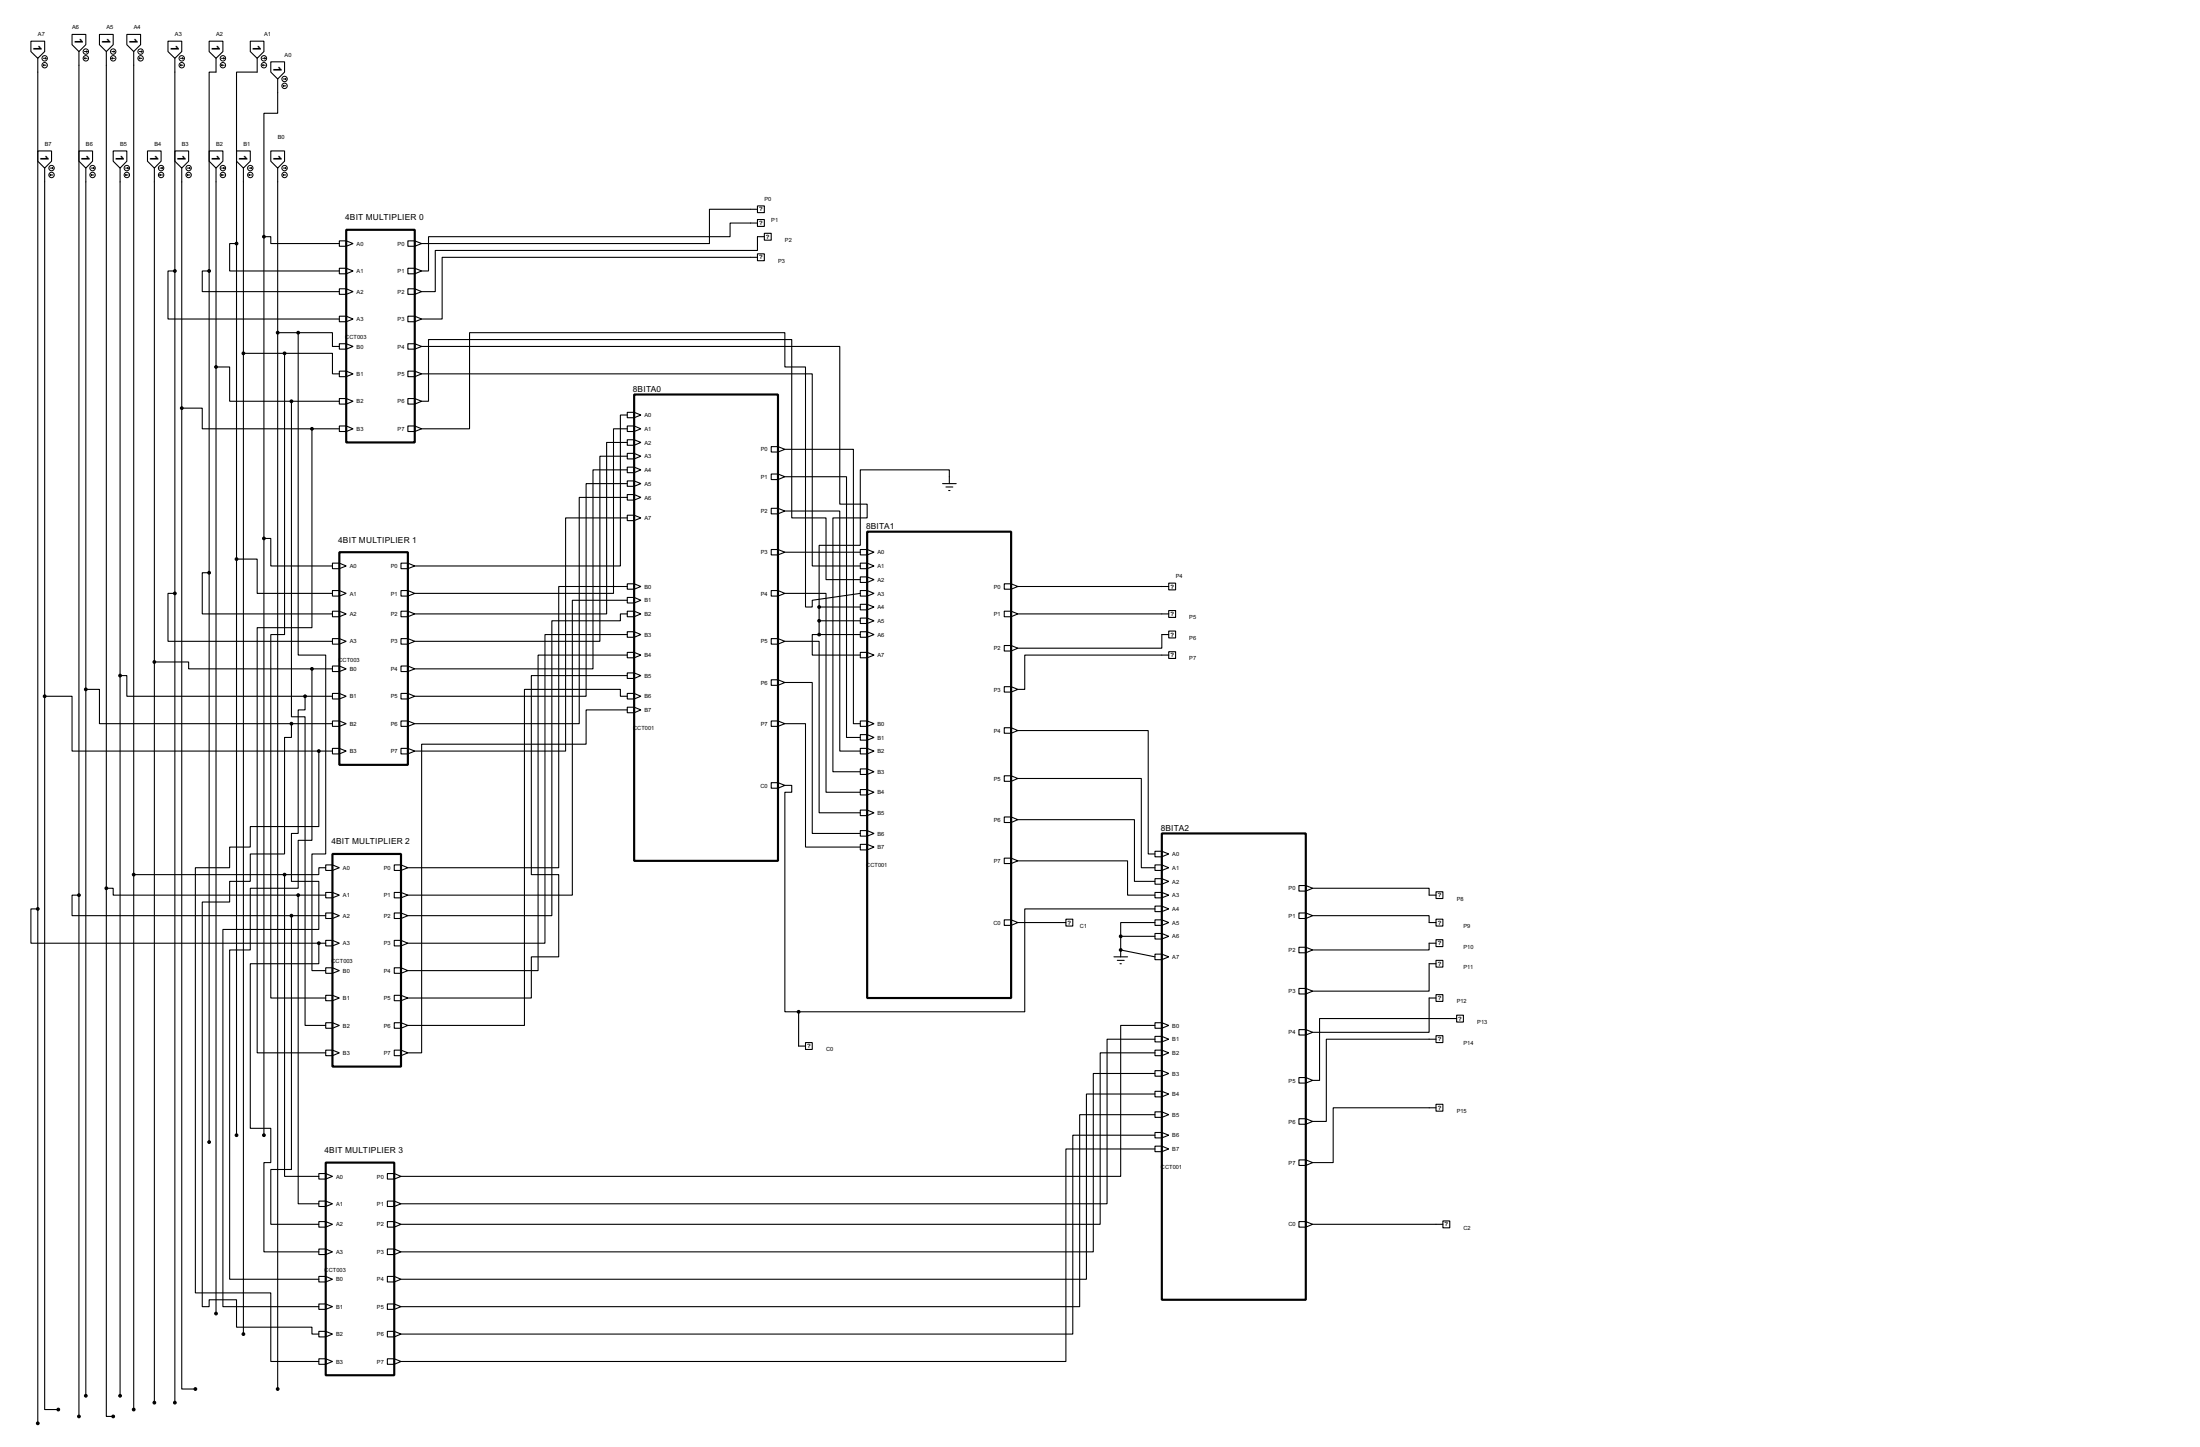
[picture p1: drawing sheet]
<svg xmlns="http://www.w3.org/2000/svg" width="815mm" height="536mm" viewBox="0 0 815 536" stroke-linecap="round" stroke-linejoin="round" font-family="sans-serif">
<g fill="none" stroke="#000" stroke-width=".4">
<path d="M11.5 15.3h5.1v3.8l-2.6 2.5-2.5-2.5zM26.7 12.8h5.1v3.8l-2.5 2.5-2.6-2.5zM29.3 19.1v505.5M36.9 12.8h5.1v3.8l-2.6 2.5-2.5-2.5zM39.4 19.1v309.9M47 12.8h5.1v3.8l-2.5 2.5-2.6-2.5zM49.6 19.1v502.9M62.3 15.3h5.1v3.8l-2.6 2.5-2.5-2.5zM77.5 15.3h5.1v3.8l-2.5 2.5-2.6-2.5zM92.8 15.3h5v3.8l-2.5 2.5-2.5-2.5zM14 21.6v505.5M64.8 21.6v497.9"/>
<path d="M80.1 21.6v5.1h-2.6v73.7M95.3 21.6v5.1h-7.6v63.5M100.4 22.9h5.1v3.8l-2.6 2.6-2.5-2.6zM102.9 29.3v12.7h-5.1v45.7M14 55.9h5.1v3.8l-2.5 2.6-2.6-2.6zM29.3 55.9h5v3.8l-2.5 2.6-2.5-2.6zM42 55.9h5v3.8l-2.5 2.6-2.5-2.6zM54.7 55.9h5v3.8l-2.5 2.6-2.5-2.6zM64.8 55.9h5.1v3.8l-2.5 2.6-2.6-2.6zM77.5 55.9h5.1v3.8l-2.5 2.6-2.6-2.6zM87.7 55.9h5.1v3.8l-2.6 2.6-2.5-2.6zM100.4 55.9h5.1v3.8l-2.6 2.6-2.5-2.6z"/>
<path d="M16.6 62.3v195.6M31.8 62.3v454.6M44.5 62.3v454.6M57.2 62.3v457.2M67.4 62.3v88.9M80.1 62.3v424.2M90.2 62.3v431.8M102.9 62.3v452.1M280.7 76.3h2.6v2.5h-2.6zM280.7 77.5h-17.8v12.7h-106.6M87.7 90.2h-2.6v10.2h40.7M87.7 90.2v330.2"/>
<path d="M97.8 87.7h2.6v2.5h25.4M97.8 87.7v332.7M125.8 99.4h2.5l2.6 1-2.6 1h-2.5zM125.8 89.2h2.5l2.6 1-2.6 1h-2.5zM128.3 89.2v2M128.3 99.4v2M151.2 89.2h2.5l2.6 1-2.6 1h-2.5zM151.2 99.4h2.5l2.6 1-2.6 1h-2.5zM153.7 89.2v2M153.7 99.4v2M280.7 81.3h2.6v2.6h-2.6zM280.7 94h2.6v2.6h-2.6z"/>
<path d="M280.7 82.6h-10.1v5.1h-111.8v12.7h-2.5M280.7 95.3h-116.8v22.9h-7.6M283.3 86.4h2.5v2.6h-2.5zM283.3 87.7h-2.6v5.1h-119.4v15.2h-5M64.8 100.4h-2.5v17.8h63.5M77.5 100.4h-2.5v7.6h50.8M77.5 100.4v322.6M125.8 117.1h2.5l2.6 1.1-2.6 1h-2.5zM125.8 107h2.5l2.6 1-2.6 1h-2.5zM128.3 107v2M128.3 117.1v2.1M151.2 107h2.5l2.6 1-2.6 1h-2.5z"/>
<path d="M151.2 117.1h2.5l2.6 1.1-2.6 1h-2.5zM153.7 107v2M153.7 117.1v2.1M80.1 135.9h5v12.7h22.9M90.2 130.9h15.3M102.9 123.2h7.6M105.5 130.9h17.7v7.6h2.6M105.5 130.9v104.1h-5.1v134.6h20.3M110.5 123.2h12.7v5.1h2.6M110.5 123.2v119.4h10.2v73.7h-5.1v43.2h5.1M125.8 137.5h2.5l2.6 1-2.6 1h-2.5zM125.8 127.3h2.5l2.6 1-2.6 1h-2.5z"/>
<path d="M128.3 127.3v2M128.3 137.5v2M151.2 127.3h2.5l2.6 1-2.6 1h-2.5zM151.2 137.5h2.5l2.6 1-2.6 1h-2.5zM153.7 127.3v2M153.7 137.5v2M156.3 128.3h154.9v58.4h10.2v5.1h-12.7v12.7h10.1M156.3 138.5h144.7v71.1h17.8M67.4 151.2v363.2h5M67.4 151.2h7.6v7.6h40.6M108 148.6v116.9h5.1v114.3h7.6M108 148.6h17.8"/>
<path d="M115.6 158.8v73.7h-20.3v157.4h25.4M115.6 158.8h10.2M125.8 157.8h2.5l2.6 1-2.6 1h-2.5zM125.8 147.6h2.5l2.6 1-2.6 1.1h-2.5zM128.3 147.6v2.1M128.3 157.8v2M151.2 147.6h2.5l2.6 1-2.6 1.1h-2.5zM151.2 157.8h2.5l2.6 1-2.6 1h-2.5zM153.7 147.6v2.1M153.7 157.8v2M156.3 148.6h2.5v-22.8h134.6v66h12.7v22.9h12.7M156.3 158.8h17.7v-35.6h116.9v12.7h7.6v88.9h2.5v-2.5l17.8-2.5"/>
<path d="M232.5 152.7h2.5l2.5 1-2.5 1h-2.5zM232.5 157.8h2.5l2.5 1-2.5 1h-2.5zM232.5 153.7h-2.6v55.9h-76.2M232.5 158.8h-5.1v61h-73.7M235 152.7v2M235 157.8v2M232.5 162.9h2.5l2.5 1-2.5 1h-2.5zM232.5 167.9h2.5l2.5 1.1-2.5 1h-2.5zM232.5 173h2.5l2.5 1-2.5 1.1h-2.5zM232.5 178.1h2.5l2.5 1-2.5 1h-2.5zM232.5 163.9h-7.7v63.5h-71.1M232.5 169h-10.2v68.5h-68.6"/>
<path d="M232.5 174h-12.7v73.7h-66.1M232.5 179.1h-15.3v78.8h-63.5M235 162.9v2M235 167.9v2.1M235 173v2.1M235 178.1v2M285.8 165.4h2.5l2.6 1-2.6 1h-2.5zM285.8 175.6h2.5l2.6 1-2.6 1h-2.5zM288.3 165.4v2M288.3 175.6v2M290.9 166.4h25.4v101.6h2.5M290.9 176.6h22.8v96.5h5.1"/>
<path d="M349.3 179.1h5.1M351.8 179.1v-5.1h-33v28h-15.2v22.8M97.8 199.4h2.6v10.2h22.8M232.5 183.2h2.5l2.5 1-2.5 1h-2.5zM232.5 190.8h2.5l2.5 1-2.5 1h-2.5zM232.5 184.2h-17.8v83.8h-61M232.5 191.8h-22.9v86.4h-55.9M235 183.2v2M235 190.8v2M285.8 188.3h2.5l2.6 1-2.6 1h-2.5zM288.3 188.3v2M290.9 189.3h20.3v88.9h7.6"/>
<path d="M350.6 180.4h2.5M351.6 181.7h.5M64.8 219.8h-2.5v17.7h60.9M77.5 212.1h-2.5v15.3h48.2M87.7 207.1h7.6v12.7h27.9M123.2 218.7h2.6l2.5 1.1-2.5 1h-2.6zM123.2 208.6h2.6l2.5 1-2.5 1h-2.6zM125.8 208.6v2M125.8 218.7v2.1M148.6 208.6h2.6l2.5 1-2.5 1h-2.6zM148.6 218.7h2.6l2.5 1.1-2.5 1h-2.6zM151.2 208.6v2"/>
<path d="M151.2 218.7v2.1M232.5 216.2h2.5l2.5 1-2.5 1h-2.5zM232.5 217.2h-25.4v104.2h-55.9M235 216.2v2M285.8 203.5h2.5l2.6 1-2.6 1h-2.5zM285.8 218.7h2.5l2.6 1.1-2.6 1h-2.5zM288.3 203.5v2M288.3 218.7v2.1M290.9 204.5h17.8v81.3h10.1M290.9 219.8h15.2v73.6h12.7M318.8 203.5h2.6l2.5 1-2.5 1h-2.6zM318.8 208.6h2.6l2.5 1-2.5 1h-2.6z"/>
<path d="M318.8 213.7h2.6l2.5 1-2.5 1h-2.6zM318.8 218.7h2.6l2.5 1.1-2.5 1h-2.6zM321.4 203.5v2M321.4 208.6v2M321.4 213.7v2M321.4 218.7v2.1M372.2 216.2h2.5l2.5 1-2.5 1h-2.5zM374.7 216.2v2M377.2 217.2h55.9M433.1 216h2.6v2.5h-2.6zM123.2 236.5h2.6l2.5 1-2.5 1.1h-2.6zM123.2 226.4h2.6l2.5 1-2.5 1h-2.6z"/>
<path d="M125.8 226.4v2M125.8 236.5v2.1M148.6 226.4h2.6l2.5 1-2.5 1h-2.6zM148.6 236.5h2.6l2.5 1-2.5 1.1h-2.6zM151.2 226.4v2M151.2 236.5v2.1M232.5 221.3h2.5l2.5 1-2.5 1h-2.5zM232.5 234h2.5l2.5 1-2.5 1h-2.5zM232.5 226.4h2.5l2.5 1-2.5 1h-2.5zM232.5 222.3h-20.4v109.2h-60.9M232.5 235h-30.5v114.3h-50.8M232.5 227.4h-2.6v2.5h-25.4v109.2h-53.3"/>
<path d="M235 221.3v2M235 226.4v2M235 234v2M285.8 236.5h2.5l2.6 1-2.6 1.1h-2.5zM288.3 236.5v2.1M290.9 237.5h12.7v63.5h15.2M303.6 235h-2.6v7.6h17.8M303.6 229.9h15.2M303.6 224.8v10.2M303.6 235h15.2M303.6 224.8h15.2M318.8 223.8h2.6l2.5 1-2.5 1.1h-2.6z"/>
<path d="M318.8 228.9h2.6l2.5 1-2.5 1h-2.6zM318.8 234h2.6l2.5 1-2.5 1h-2.6zM321.4 223.8v2.1M321.4 228.9v2M321.4 234v2M372.2 226.4h2.5l2.5 1-2.5 1h-2.5zM372.2 239.1h2.5l2.5 1-2.5 1h-2.5zM374.7 226.4v2M374.7 239.1v2M377.2 227.4h55.9M433.1 226.1h2.6v2.6h-2.6zM433.1 233.7h2.6v2.6h-2.6z"/>
<path d="M433.1 235h-2.5v5.1h-53.4M16.6 257.9v264.1h5M16.6 257.9h10.1v20.3h91.5M31.8 255.3h5.1v12.7h71.1M44.5 250.2h2.5v7.7h66.1M57.2 245.2h12.7v2.5h45.7M113.1 257.9v5h-2.6v45.8h-2.5v17.7h10.2v17.8h-35.6v139.7h35.6M113.1 257.9h10.1M115.6 247.7v63.5h-5.1v17.8h-17.7v22.8h-7.7v122h33.1M115.6 247.7h7.6M123.2 256.8h2.6l2.5 1.1-2.5 1h-2.6zM123.2 246.7h2.6l2.5 1-2.5 1h-2.6z"/>
<path d="M125.8 246.7v2M125.8 256.8v2.1M148.6 246.7h2.6l2.5 1-2.5 1h-2.6zM148.6 256.8h2.6l2.5 1.1-2.5 1h-2.6zM151.2 246.7v2M151.2 256.8v2.1M232.5 241.6h2.5l2.5 1-2.5 1h-2.5zM232.5 249.2h2.5l2.5 1-2.5 1.1h-2.5zM232.5 256.8h2.5l2.5 1.1-2.5 1h-2.5zM232.5 242.6h-33.1v116.9h-48.2M232.5 250.2h-35.6v73.7h10.2v30.5h-10.2v15.2h-45.7M232.5 257.9h-2.6v-2.6h-35.5v124.5h-43.2"/>
<path d="M235 241.6v2M235 249.2v2.1M235 256.8v2.1M285.8 251.8h2.5l2.6 1-2.6 1h-2.5zM288.3 251.8v2M290.9 252.8h10.1v55.9h17.8M318.8 241.6h2.6l2.5 1-2.5 1h-2.6zM321.4 241.6v2M372.2 254.3h2.5l2.5 1-2.5 1h-2.5zM374.7 254.3v2M433.1 241.4h2.6v2.5h-2.6zM433.1 242.6h-53.3v12.7h-2.6"/>
<path d="M108 268v5.1h-2.5v43.2h-12.7v10.1h-7.7v7.7h-10.1v149.8h2.5v-2.5h10.2v10.1h27.9v2.6h2.6M108 268h15.2M118.2 278.2v27.9h-25.4v7.6h-7.7v7.7h-12.7v157.4h28v25.4h17.8M118.2 278.2h5M123.2 277.2h2.6l2.5 1-2.5 1h-2.6zM123.2 267h2.6l2.5 1-2.5 1h-2.6zM125.8 267v2M125.8 277.2v2M148.6 267h2.6l2.5 1-2.5 1h-2.6zM148.6 277.2h2.6l2.5 1-2.5 1h-2.6zM151.2 267v2M151.2 277.2v2"/>
<path d="M232.5 261.9h2.5l2.5 1-2.5 1.1h-2.5zM232.5 262.9h-15.3v12.7h-60.9v114.3h-5.1M235 261.9v2.1M285.8 267h2.5l2.6 1-2.6 1h-2.5zM288.3 267v2M290.9 268h7.6v45.7h20.3M318.8 267h2.6l2.5 1-2.5 1h-2.6zM318.8 272.1h2.6l2.5 1-2.5 1h-2.6zM318.8 277.2h2.6l2.5 1-2.5 1h-2.6zM321.4 267v2M321.4 272.1v2M321.4 277.2v2"/>
<path d="M372.2 269.5h2.5l2.5 1.1-2.5 1h-2.5zM374.7 269.5v2.1M377.2 270.6h48.3v45.7h2.5M285.8 289.9h2.5l2.6 1-2.6 1h-2.5zM288.3 289.9v2M290.9 290.9h2.5v2.5h-2.5v81.3h5.1M318.8 284.8h2.6l2.5 1-2.5 1h-2.6zM318.8 292.4h2.6l2.5 1-2.5 1h-2.6zM321.4 284.8v2M321.4 292.4v2M372.2 287.3h2.5l2.5 1-2.5 1.1h-2.5zM374.7 287.3v2.1"/>
<path d="M377.2 288.3h45.8v33.1h5M318.8 300h2.6l2.5 1-2.5 1.1h-2.6zM318.8 307.6h2.6l2.5 1.1-2.5 1h-2.6zM318.8 312.7h2.6l2.5 1-2.5 1.1h-2.6zM321.4 300v2.1M321.4 307.6v2.1M321.4 312.7v2.1M372.2 302.6h2.5l2.5 1-2.5 1h-2.5zM372.2 317.8h2.5l2.5 1-2.5 1h-2.5zM374.7 302.6v2M374.7 317.8v2M377.2 303.6h43.2v22.8h7.6"/>
<path d="M377.2 318.8h40.7v12.7h10.1M428 315.3h2.6l2.5 1-2.5 1h-2.6zM430.6 315.3v2M14 336.6h-2.5v12.7h106.7M29.3 331.5h-2.6v7.6h81.3M39.4 329v195.6h2.6M39.4 329h2.6v2.5h68.5M49.6 323.9h55.9M105.5 323.9v111.8h12.7M108 339.1v94h-7.6v20.3h17.8M108 339.1h12.7M110.5 331.5v114.3h7.7"/>
<path d="M110.5 331.5h10.2M120.7 338.1h2.5l2.6 1-2.6 1.1h-2.5zM120.7 330.5h2.5l2.6 1-2.6 1h-2.5zM120.7 320.3h2.5l2.6 1.1-2.6 1h-2.5zM120.7 321.4h-2.5v2.5h-12.7M123.2 320.3v2.1M123.2 330.5v2M123.2 338.1v2.1M146.1 320.3h2.5l2.6 1.1-2.6 1h-2.5zM146.1 330.5h2.5l2.6 1-2.6 1h-2.5zM146.1 338.1h2.5l2.6 1-2.6 1.1h-2.5zM148.6 320.3v2.1"/>
<path d="M148.6 330.5v2M148.6 338.1v2.1M428 320.3h2.6l2.5 1.1-2.5 1h-2.6zM428 325.4h2.6l2.5 1-2.5 1.1h-2.6zM428 330.5h2.6l2.5 1-2.5 1h-2.6zM428 335.6h2.6l2.5 1-2.5 1h-2.6zM428 336.6h-48.2v38.1h-83.8M430.6 320.3v2.1M430.6 325.4v2.1M430.6 330.5v2M430.6 335.6v2M481.4 328h2.5l2.6 1-2.6 1h-2.5z"/>
<path d="M481.4 338.1h2.5l2.6 1-2.6 1.1h-2.5zM483.9 328v2M483.9 338.1v2.1M486.5 329h43.1v2.5h2.6M486.5 339.1h43.1v2.6h2.6M532.2 330.3h2.5v2.5h-2.5zM118.2 349.3v7.6h-25.4v61h7.6v12.7h-2.6v33h20.4M118.2 349.3h2.5M120.7 358.4h2.5l2.6 1.1-2.6 1h-2.5zM120.7 348.3h2.5l2.6 1-2.6 1h-2.5zM123.2 348.3v2M123.2 358.4v2.1"/>
<path d="M146.1 348.3h2.5l2.6 1-2.6 1h-2.5zM146.1 358.4h2.5l2.6 1.1-2.6 1h-2.5zM148.6 348.3v2M148.6 358.4v2.1M372.2 340.7h2.5l2.5 1-2.5 1h-2.5zM374.7 340.7v2M377.2 341.7h17.8M395 340.4h2.6v2.6h-2.6zM412.8 354.4h5.1M414.1 355.7h2.5M415.1 356.9h.5M415.3 346.8h12.7"/>
<path d="M415.3 346.8v7.6M415.3 351.8l12.7 2.6M428 340.7h2.6l2.5 1-2.5 1h-2.6zM428 345.7h2.6l2.5 1.1-2.5 1h-2.6zM428 353.4h2.6l2.5 1-2.5 1h-2.6zM428 341.7h-12.7v5.1M430.6 340.7v2M430.6 345.7v2.1M430.6 353.4v2M481.4 350.8h2.5l2.6 1-2.6 1.1h-2.5zM483.9 350.8v2.1M532.2 340.4h2.5v2.6h-2.5z"/>
<path d="M532.2 348h2.5v2.6h-2.5zM532.2 355.7h2.5v2.5h-2.5zM532.2 349.3h-2.6v2.5h-43.1M532.2 356.9h-2.6v10.2h-43.1M120.7 378.8h2.5l2.6 1-2.6 1h-2.5zM120.7 368.6h2.5l2.6 1-2.6 1h-2.5zM123.2 368.6v2M123.2 378.8v2M146.1 368.6h2.5l2.6 1-2.6 1h-2.5zM146.1 378.8h2.5l2.6 1-2.6 1h-2.5zM148.6 368.6v2M148.6 378.8v2"/>
<path d="M296 374.7v12.7h2.5M428 378.8h2.6l2.5 1-2.5 1h-2.6zM428 379.8h-12.7v55.9h-266.7M430.6 378.8v2M481.4 366.1h2.5l2.6 1-2.6 1h-2.5zM483.9 366.1v2M532.2 368.4h2.5v2.5h-2.5zM532.2 369.6h-2.6v12.7h-43.1M539.8 376h2.5v2.5h-2.5zM539.8 377.2h-50.8v22.9h-2.5M120.7 388.9h2.5l2.6 1-2.6 1.1h-2.5zM123.2 388.9v2.1"/>
<path d="M146.1 388.9h2.5l2.6 1-2.6 1.1h-2.5zM148.6 388.9v2.1M298.5 386.1h2.5v2.6h-2.5zM428 383.8h2.6l2.5 1.1-2.5 1h-2.6zM428 396.5h2.6l2.5 1.1-2.5 1h-2.6zM428 388.9h2.6l2.5 1-2.5 1.1h-2.6zM428 384.9h-17.7v60.9h-261.7M428 397.6h-22.8v66h-256.6M428 389.9h-20.3v63.5h-259.1M430.6 383.8v2.1M430.6 388.9v2.1M430.6 396.5v2.1"/>
<path d="M481.4 381.3h2.5l2.6 1-2.6 1h-2.5zM481.4 399.1h2.5l2.6 1-2.6 1h-2.5zM483.9 381.3v2M483.9 399.1v2M532.2 383.6h2.5v2.5h-2.5zM532.2 384.9h-40.7v30.4h-5M428 404.2h2.6l2.5 1-2.5 1h-2.6zM428 411.8h2.6l2.5 1-2.5 1h-2.6zM428 419.4h2.6l2.5 1-2.5 1h-2.6zM428 405.2h-25.4v68.6h-254M428 412.8h-27.9v71.1h-251.5M430.6 404.2v2"/>
<path d="M430.6 411.8v2M430.6 419.4v2M481.4 414.3h2.5l2.6 1-2.6 1.1h-2.5zM483.9 414.3v2.1M532.2 409h2.5v2.5h-2.5zM532.2 410.3h-38.1v20.3h-7.6M118.2 434.6h2.5l2.5 1.1-2.5 1h-2.5zM120.7 434.6v2.1M143.6 434.6h2.5l2.5 1.1-2.5 1h-2.5zM146.1 434.6v2.1M428 424.5h2.6l2.5 1-2.5 1h-2.6zM428 420.4h-30.4v73.7h-249"/>
<path d="M428 425.5h-33v78.7h-246.4M430.6 424.5v2M481.4 429.6h2.5l2.6 1-2.6 1h-2.5zM483.9 429.6v2M118.2 452.4h2.5l2.5 1-2.5 1.1h-2.5zM118.2 444.8h2.5l2.5 1-2.5 1h-2.5zM120.7 444.8v2M120.7 452.4v2.1M143.6 444.8h2.5l2.5 1-2.5 1h-2.5zM143.6 452.4h2.5l2.5 1-2.5 1.1h-2.5zM146.1 444.8v2M146.1 452.4v2.1"/>
<path d="M481.4 452.4h2.5l2.6 1-2.6 1.1h-2.5zM483.9 452.4v2.1M486.5 453.4h48.2M534.7 452.2h2.6v2.5h-2.6zM118.2 472.7h2.5l2.5 1.1-2.5 1h-2.5zM118.2 462.6h2.5l2.5 1-2.5 1h-2.5zM120.7 462.6v2M120.7 472.7v2.1M143.6 462.6h2.5l2.5 1-2.5 1h-2.5zM143.6 472.7h2.5l2.5 1.1-2.5 1h-2.5zM146.1 462.6v2M146.1 472.7v2.1"/>
<path d="M118.2 493.1h2.5l2.5 1-2.5 1h-2.5zM118.2 482.9h2.5l2.5 1-2.5 1h-2.5zM120.7 482.9v2M120.7 493.1v2M143.6 482.9h2.5l2.5 1-2.5 1h-2.5zM143.6 493.1h2.5l2.5 1-2.5 1h-2.5zM146.1 482.9v2M146.1 493.1v2M118.2 503.2h2.5l2.5 1-2.5 1.1h-2.5zM120.7 503.2v2.1M143.6 503.2h2.5l2.5 1-2.5 1.1h-2.5zM146.1 503.2v2.1"/>
</g>
<circle cx="415.3" cy="351.8" r=".2" fill="#000"/>
<path d="M128.3 85.1h25.4v78.8h-25.4zM235 146.1h53.3v172.7h-53.3zM321.4 196.9h53.3v172.7h-53.3zM125.8 204.5h25.4v78.8h-25.4zM123.2 316.3h25.4v78.7h-25.4zM430.6 308.7h53.3v172.7h-53.3zM120.7 430.6h25.4v78.7h-25.4z" fill="none" stroke="#000" stroke-width=".8"/>
<g fill="#000" stroke="#000" stroke-width=".4">
<circle cx="87.6" cy="90.2" r=".5"/>
<circle cx="97.8" cy="87.7" r=".5"/>
<circle cx="64.8" cy="100.4" r=".5"/>
<circle cx="77.5" cy="100.4" r=".5"/>
<circle cx="80" cy="135.9" r=".5"/>
<circle cx="90.2" cy="130.9" r=".5"/>
<circle cx="102.9" cy="123.2" r=".5"/>
<circle cx="105.4" cy="130.9" r=".5"/>
<circle cx="110.5" cy="123.2" r=".5"/>
<circle cx="67.3" cy="151.2" r=".5"/>
<circle cx="108" cy="148.6" r=".5"/>
<circle cx="115.6" cy="158.8" r=".5"/>
<circle cx="97.8" cy="199.4" r=".5"/>
<circle cx="64.8" cy="219.8" r=".5"/>
<circle cx="77.5" cy="212.1" r=".5"/>
<circle cx="87.6" cy="207.1" r=".5"/>
<circle cx="303.5" cy="235" r=".5"/>
<circle cx="303.5" cy="229.9" r=".5"/>
<circle cx="303.5" cy="224.8" r=".5"/>
<circle cx="16.5" cy="257.9" r=".5"/>
<circle cx="31.8" cy="255.3" r=".5"/>
<circle cx="44.5" cy="250.2" r=".5"/>
<circle cx="57.2" cy="245.2" r=".5"/>
<circle cx="113" cy="257.9" r=".5"/>
<circle cx="115.6" cy="247.7" r=".5"/>
<circle cx="108" cy="268" r=".5"/>
<circle cx="118.1" cy="278.2" r=".5"/>
<circle cx="14" cy="336.6" r=".5"/>
<circle cx="29.2" cy="331.5" r=".5"/>
<circle cx="39.4" cy="329" r=".5"/>
<circle cx="49.5" cy="323.9" r=".5"/>
<circle cx="105.4" cy="323.9" r=".5"/>
<circle cx="108" cy="339.1" r=".5"/>
<circle cx="110.5" cy="331.5" r=".5"/>
<circle cx="118.1" cy="349.3" r=".5"/>
<circle cx="415.3" cy="346.8" r=".5"/>
<circle cx="415.3" cy="351.8" r=".5"/>
<circle cx="295.9" cy="374.7" r=".5"/>
<circle cx="77.5" cy="423" r=".5"/>
<circle cx="87.6" cy="420.4" r=".5"/>
<circle cx="97.8" cy="420.4" r=".5"/>
<circle cx="80" cy="486.5" r=".5"/>
<circle cx="90.2" cy="494.1" r=".5"/>
<circle cx="31.8" cy="516.9" r=".5"/>
<circle cx="44.5" cy="516.9" r=".5"/>
<circle cx="57.2" cy="519.5" r=".5"/>
<circle cx="64.8" cy="519.5" r=".5"/>
<circle cx="72.4" cy="514.4" r=".5"/>
<circle cx="102.9" cy="514.4" r=".5"/>
<circle cx="14" cy="527.1" r=".5"/>
<circle cx="21.6" cy="522" r=".5"/>
<circle cx="29.2" cy="524.6" r=".5"/>
<circle cx="41.9" cy="524.6" r=".5"/>
<circle cx="49.5" cy="522" r=".5"/>
</g>
<g fill="none" stroke="#000" stroke-width=".37">
<path d="M31.3 19.1h1M32.1 18.9l.2 .2M32.3 19.1l-.2 .3M41.5 19.1h1M42.2 18.9l.3 .2M42.5 19.1l-.3 .3M51.6 19.1h1M52.4 18.9l.2 .2M52.6 19.1l-.2 .3M16.1 21.6h1M16.1 24.2h1M16.1 24.2l.2 .2"/>
<path d="M16.3 23.9l-.2 .3M16.8 21.4l.3 .2M17.1 21.6l-.3 .3M31.3 21.6h1M31.3 21.6l.3 .3M31.6 21.4l-.3 .2M41.5 21.6h1M41.5 21.6l.2 .3M41.7 21.4l-.2 .2M51.6 21.6h1M51.6 21.6l.3 .3M51.9 21.4l-.3 .2"/>
<path d="M66.9 21.6h1M66.9 24.2h1M66.9 24.2l.2 .2M67.1 23.9l-.2 .3M67.6 21.4l.3 .2M67.9 21.6l-.3 .3M82.1 21.6h1M82.1 24.2h1M82.1 24.2l.3 .2M82.4 23.9l-.3 .3M82.9 21.4l.2 .2M83.1 21.6l-.2 .3"/>
<path d="M97.3 24.2l.3 .2M97.3 21.6h1.1M97.3 24.2h1.1M97.6 23.9l-.3 .3M98.1 21.4l.3 .2M98.4 21.6l-.3 .3M105 29.3h1M105 31.8l.2 .3M105 31.8h1M105.2 31.6l-.2 .2M105.7 29l.3 .3M106 29.3l-.3 .2"/>
<path d="M18.6 62.3h1M18.6 64.8l.3 .3M18.6 64.8h1M18.9 64.6l-.3 .2M19.4 62l.2 .3M19.6 62.3l-.2 .2M33.8 62.3h1.1M33.8 64.8h1.1M33.8 64.8l.3 .3M34.1 64.6l-.3 .2M34.6 62l.3 .3M34.9 62.3l-.3 .2"/>
<path d="M46.5 62.3h1.1M46.5 64.8h1.1M46.5 64.8l.3 .3M46.8 64.6l-.3 .2M47.3 62l.3 .3M47.6 62.3l-.3 .2M59.2 62.3h1.1M59.2 64.8h1.1M59.2 64.8l.3 .3M59.5 64.6l-.3 .2M60 62l.3 .3M60.3 62.3l-.3 .2"/>
<path d="M69.4 62.3h1M69.4 64.8h1M69.4 64.8l.3 .3M69.7 64.6l-.3 .2M70.2 62l.2 .3M70.4 62.3l-.2 .2M82.1 62.3h1M82.1 64.8h1M82.1 64.8l.3 .3M82.4 64.6l-.3 .2M82.9 62l.2 .3M83.1 62.3l-.2 .2"/>
<path d="M92.3 62.3h1M92.3 64.8h1M92.3 64.8l.2 .3M92.5 64.6l-.2 .2M93 62l.3 .3M93.3 62.3l-.3 .2M105 62.3h1M105 64.8h1M105 64.8l.2 .3M105.2 64.6l-.2 .2M105.7 62l.3 .3M106 62.3l-.3 .2"/>
<circle cx="31.8" cy="19.1" r="1"/>
<circle cx="41.9" cy="19.1" r="1"/>
<circle cx="52.1" cy="19.1" r="1"/>
<circle cx="16.5" cy="21.6" r="1"/>
<circle cx="16.5" cy="24.2" r="1"/>
<circle cx="31.8" cy="21.6" r="1"/>
<circle cx="41.9" cy="21.6" r="1"/>
<circle cx="52.1" cy="21.6" r="1"/>
<circle cx="67.3" cy="24.2" r="1"/>
<circle cx="67.3" cy="21.6" r="1"/>
<circle cx="82.6" cy="21.6" r="1"/>
<circle cx="82.6" cy="24.2" r="1"/>
<circle cx="97.8" cy="21.6" r="1"/>
<circle cx="97.8" cy="24.2" r="1"/>
<circle cx="105.4" cy="31.8" r="1"/>
<circle cx="105.4" cy="29.3" r="1"/>
<circle cx="19.1" cy="64.8" r="1"/>
<circle cx="19.1" cy="62.3" r="1"/>
<circle cx="34.3" cy="62.3" r="1"/>
<circle cx="34.3" cy="64.8" r="1"/>
<circle cx="47" cy="62.3" r="1"/>
<circle cx="47" cy="64.8" r="1"/>
<circle cx="59.7" cy="64.8" r="1"/>
<circle cx="59.7" cy="62.3" r="1"/>
<circle cx="69.9" cy="64.8" r="1"/>
<circle cx="69.9" cy="62.3" r="1"/>
<circle cx="82.6" cy="62.3" r="1"/>
<circle cx="82.6" cy="64.8" r="1"/>
<circle cx="92.7" cy="62.3" r="1"/>
<circle cx="92.7" cy="64.8" r="1"/>
<circle cx="105.4" cy="62.3" r="1"/>
<circle cx="105.4" cy="64.8" r="1"/>
</g>
<g font-size="4.8">
<text x="12.4" y="16.7" transform="rotate(90 12.4 16.7)">1</text>
<text x="27.7" y="14.1" transform="rotate(90 27.7 14.1)">1</text>
<text x="37.9" y="14.1" transform="rotate(90 37.9 14.1)">1</text>
<text x="48" y="14.1" transform="rotate(90 48 14.1)">1</text>
<text x="63.3" y="16.7" transform="rotate(90 63.3 16.7)">1</text>
<text x="78.5" y="16.6" transform="rotate(90 78.5 16.6)">1</text>
<text x="93.8" y="16.7" transform="rotate(90 93.8 16.7)">1</text>
<text x="101.4" y="24.3" transform="rotate(90 101.4 24.3)">1</text>
<text x="15" y="57.3" transform="rotate(90 15 57.3)">1</text>
<text x="30.3" y="57.3" transform="rotate(90 30.3 57.3)">1</text>
<text x="43" y="57.3" transform="rotate(90 43 57.3)">1</text>
<text x="55.7" y="57.3" transform="rotate(90 55.7 57.3)">1</text>
<text x="65.8" y="57.3" transform="rotate(90 65.8 57.3)">1</text>
<text x="78.5" y="57.3" transform="rotate(90 78.5 57.3)">1</text>
<text x="88.7" y="57.3" transform="rotate(90 88.7 57.3)">1</text>
<text x="101.4" y="57.3" transform="rotate(90 101.4 57.3)">1</text>
</g>
<g font-size="3.5">
<text x="127.9" y="81.6">4BIT MULTIPLIER 0</text>
<text x="234.6" y="145.1">8BITA0</text>
<text x="321" y="195.9">8BITA1</text>
<text x="125.4" y="201">4BIT MULTIPLIER 1</text>
<text x="430.2" y="307.7">8BITA2</text>
<text x="122.8" y="312.7">4BIT MULTIPLIER 2</text>
<text x="120.3" y="427">4BIT MULTIPLIER 3</text>
</g>
<g font-size="2.5">
<text x="281.3" y="78.3">?</text>
<text x="281.3" y="83.4">?</text>
<text x="283.9" y="88.4">?</text>
<text x="281.3" y="96.1">?</text>
<text x="433.7" y="218">?</text>
<text x="433.7" y="228.2">?</text>
<text x="433.7" y="235.8">?</text>
<text x="433.7" y="243.4">?</text>
<text x="532.8" y="332.3">?</text>
<text x="395.6" y="342.5">?</text>
<text x="532.8" y="342.5">?</text>
<text x="532.8" y="350.1">?</text>
<text x="532.8" y="357.7">?</text>
<text x="532.8" y="370.4">?</text>
<text x="540.4" y="378">?</text>
<text x="299.1" y="388.2">?</text>
<text x="532.8" y="385.7">?</text>
<text x="532.8" y="411.1">?</text>
<text x="535.3" y="454.2">?</text>
</g>
<g font-size="2.4">
<text x="26.7" y="10.9">A6</text>
<text x="39.4" y="10.9">A5</text>
<text x="49.6" y="10.9">A4</text>
<text x="14" y="13.4">A7</text>
<text x="64.8" y="13.4">A3</text>
<text x="80.1" y="13.4">A2</text>
<text x="97.8" y="13.4">A1</text>
<text x="105.5" y="21.1">A0</text>
<text x="102.9" y="51.5">B0</text>
<text x="16.6" y="54.1">B7</text>
<text x="31.8" y="54.1">B6</text>
<text x="44.5" y="54.1">B5</text>
<text x="57.2" y="54.1">B4</text>
<text x="67.4" y="54.1">B3</text>
<text x="80.1" y="54.1">B2</text>
<text x="90.2" y="54.1">B1</text>
<text x="283.3" y="74.4">P0</text>
<text x="285.8" y="82">P1</text>
<text x="290.9" y="89.6">P2</text>
<text x="132.1" y="91">A0</text>
<text x="147.3" y="91">P0</text>
<text x="132.1" y="101.1">A1</text>
<text x="147.3" y="101.1">P1</text>
<text x="288.3" y="97.3">P3</text>
<text x="132.1" y="108.8">A2</text>
<text x="147.3" y="108.8">P2</text>
<text x="132.1" y="119">A3</text>
<text x="147.3" y="119">P3</text>
<text x="127.9" y="125.6">CCT003</text>
<text x="132.1" y="129.1">B0</text>
<text x="147.3" y="129.1">P4</text>
<text x="132.1" y="139.2">B1</text>
<text x="147.3" y="139.2">P5</text>
<text x="132.1" y="149.4">B2</text>
<text x="147.3" y="149.4">P6</text>
<text x="238.8" y="154.5">A0</text>
<text x="132.1" y="159.6">B3</text>
<text x="147.3" y="159.6">P7</text>
<text x="238.8" y="159.6">A1</text>
<text x="238.8" y="164.6">A2</text>
<text x="281.9" y="167.2">P0</text>
<text x="238.8" y="169.8">A3</text>
<text x="238.8" y="174.8">A4</text>
<text x="238.8" y="179.9">A5</text>
<text x="281.9" y="177.4">P1</text>
<text x="238.8" y="185">A6</text>
<text x="281.9" y="190.1">P2</text>
<text x="238.8" y="192.6">A7</text>
<text x="281.9" y="205.3">P3</text>
<text x="325.2" y="205.3">A0</text>
<text x="129.6" y="210.4">A0</text>
<text x="144.8" y="210.4">P0</text>
<text x="325.2" y="210.4">A1</text>
<text x="325.2" y="215.5">A2</text>
<text x="435.7" y="214.1">P4</text>
<text x="129.6" y="220.6">A1</text>
<text x="144.8" y="220.6">P1</text>
<text x="238.8" y="218">B0</text>
<text x="281.9" y="220.6">P4</text>
<text x="325.2" y="220.6">A3</text>
<text x="368.3" y="218">P0</text>
<text x="238.8" y="223.1">B1</text>
<text x="325.2" y="225.6">A4</text>
<text x="129.6" y="228.2">A2</text>
<text x="144.8" y="228.2">P2</text>
<text x="238.8" y="228.2">B2</text>
<text x="325.2" y="230.7">A5</text>
<text x="368.3" y="228.2">P1</text>
<text x="440.7" y="229.4">P5</text>
<text x="129.6" y="238.3">A3</text>
<text x="144.8" y="238.3">P3</text>
<text x="238.8" y="235.8">B3</text>
<text x="281.9" y="238.3">P5</text>
<text x="325.2" y="235.8">A6</text>
<text x="440.7" y="237">P6</text>
<text x="125.4" y="245">CCT003</text>
<text x="238.8" y="243.4">B4</text>
<text x="325.2" y="243.4">A7</text>
<text x="368.3" y="240.9">P2</text>
<text x="440.7" y="244.6">P7</text>
<text x="129.6" y="248.5">B0</text>
<text x="144.8" y="248.5">P4</text>
<text x="238.8" y="251">B5</text>
<text x="281.9" y="253.6">P6</text>
<text x="368.3" y="256.1">P3</text>
<text x="129.6" y="258.7">B1</text>
<text x="144.8" y="258.7">P5</text>
<text x="238.8" y="258.7">B6</text>
<text x="238.8" y="263.7">B7</text>
<text x="129.6" y="268.8">B2</text>
<text x="144.8" y="268.8">P6</text>
<text x="281.9" y="268.8">P7</text>
<text x="325.2" y="268.8">B0</text>
<text x="234.6" y="270.4">CCT001</text>
<text x="325.2" y="273.9">B1</text>
<text x="368.3" y="271.4">P4</text>
<text x="129.6" y="279">B3</text>
<text x="144.8" y="279">P7</text>
<text x="325.2" y="279">B2</text>
<text x="325.2" y="286.6">B3</text>
<text x="281.8" y="291.7">C0</text>
<text x="368.3" y="289.1">P5</text>
<text x="325.2" y="294.2">B4</text>
<text x="325.2" y="301.8">B5</text>
<text x="368.3" y="304.4">P6</text>
<text x="325.2" y="309.5">B6</text>
<text x="325.2" y="314.5">B7</text>
<text x="434.4" y="317.1">A0</text>
<text x="127.1" y="322.2">A0</text>
<text x="142.2" y="322.2">P0</text>
<text x="321" y="321.2">CCT001</text>
<text x="368.3" y="319.6">P7</text>
<text x="434.4" y="322.2">A1</text>
<text x="434.4" y="327.2">A2</text>
<text x="477.5" y="329.8">P0</text>
<text x="127.1" y="332.3">A1</text>
<text x="142.2" y="332.3">P1</text>
<text x="434.4" y="332.3">A3</text>
<text x="539.8" y="333.5">P8</text>
<text x="127.1" y="339.9">A2</text>
<text x="142.2" y="339.9">P2</text>
<text x="434.4" y="337.4">A4</text>
<text x="477.5" y="339.9">P1</text>
<text x="368.2" y="342.5">C0</text>
<text x="400.1" y="343.7">C1</text>
<text x="434.4" y="342.5">A5</text>
<text x="434.4" y="347.6">A6</text>
<text x="542.3" y="343.7">P9</text>
<text x="127.1" y="350.1">A3</text>
<text x="142.2" y="350.1">P3</text>
<text x="477.5" y="352.6">P2</text>
<text x="542.3" y="351.3">P10</text>
<text x="122.8" y="356.8">CCT003</text>
<text x="434.4" y="355.2">A7</text>
<text x="542.3" y="358.9">P11</text>
<text x="127.1" y="360.3">B0</text>
<text x="142.2" y="360.3">P4</text>
<text x="127.1" y="370.4">B1</text>
<text x="142.2" y="370.4">P5</text>
<text x="477.5" y="367.9">P3</text>
<text x="539.8" y="371.6">P12</text>
<text x="127.1" y="380.6">B2</text>
<text x="142.2" y="380.6">P6</text>
<text x="434.4" y="380.6">B0</text>
<text x="477.5" y="383.1">P4</text>
<text x="547.4" y="379.2">P13</text>
<text x="306.1" y="389.4">C0</text>
<text x="434.4" y="385.7">B1</text>
<text x="542.3" y="386.9">P14</text>
<text x="127.1" y="390.7">B3</text>
<text x="142.2" y="390.7">P7</text>
<text x="434.4" y="390.7">B2</text>
<text x="434.4" y="398.4">B3</text>
<text x="477.5" y="400.9">P5</text>
<text x="434.4" y="406">B4</text>
<text x="434.4" y="413.6">B5</text>
<text x="539.8" y="412.3">P15</text>
<text x="477.5" y="416.1">P6</text>
<text x="434.4" y="421.2">B6</text>
<text x="434.4" y="426.3">B7</text>
<text x="477.5" y="431.4">P7</text>
<text x="124.5" y="436.5">A0</text>
<text x="139.7" y="436.5">P0</text>
<text x="430.2" y="433">CCT001</text>
<text x="124.5" y="446.6">A1</text>
<text x="139.7" y="446.6">P1</text>
<text x="124.5" y="454.2">A2</text>
<text x="139.7" y="454.2">P2</text>
<text x="477.4" y="454.2">C0</text>
<text x="542.3" y="455.4">C2</text>
<text x="124.5" y="464.4">A3</text>
<text x="139.7" y="464.4">P3</text>
<text x="120.3" y="471.1">CCT003</text>
<text x="124.5" y="474.6">B0</text>
<text x="139.7" y="474.6">P4</text>
<text x="124.5" y="484.7">B1</text>
<text x="139.7" y="484.7">P5</text>
<text x="124.5" y="494.9">B2</text>
<text x="139.7" y="494.9">P6</text>
<text x="124.5" y="505">B3</text>
<text x="139.7" y="505">P7</text>
</g>
</svg>
